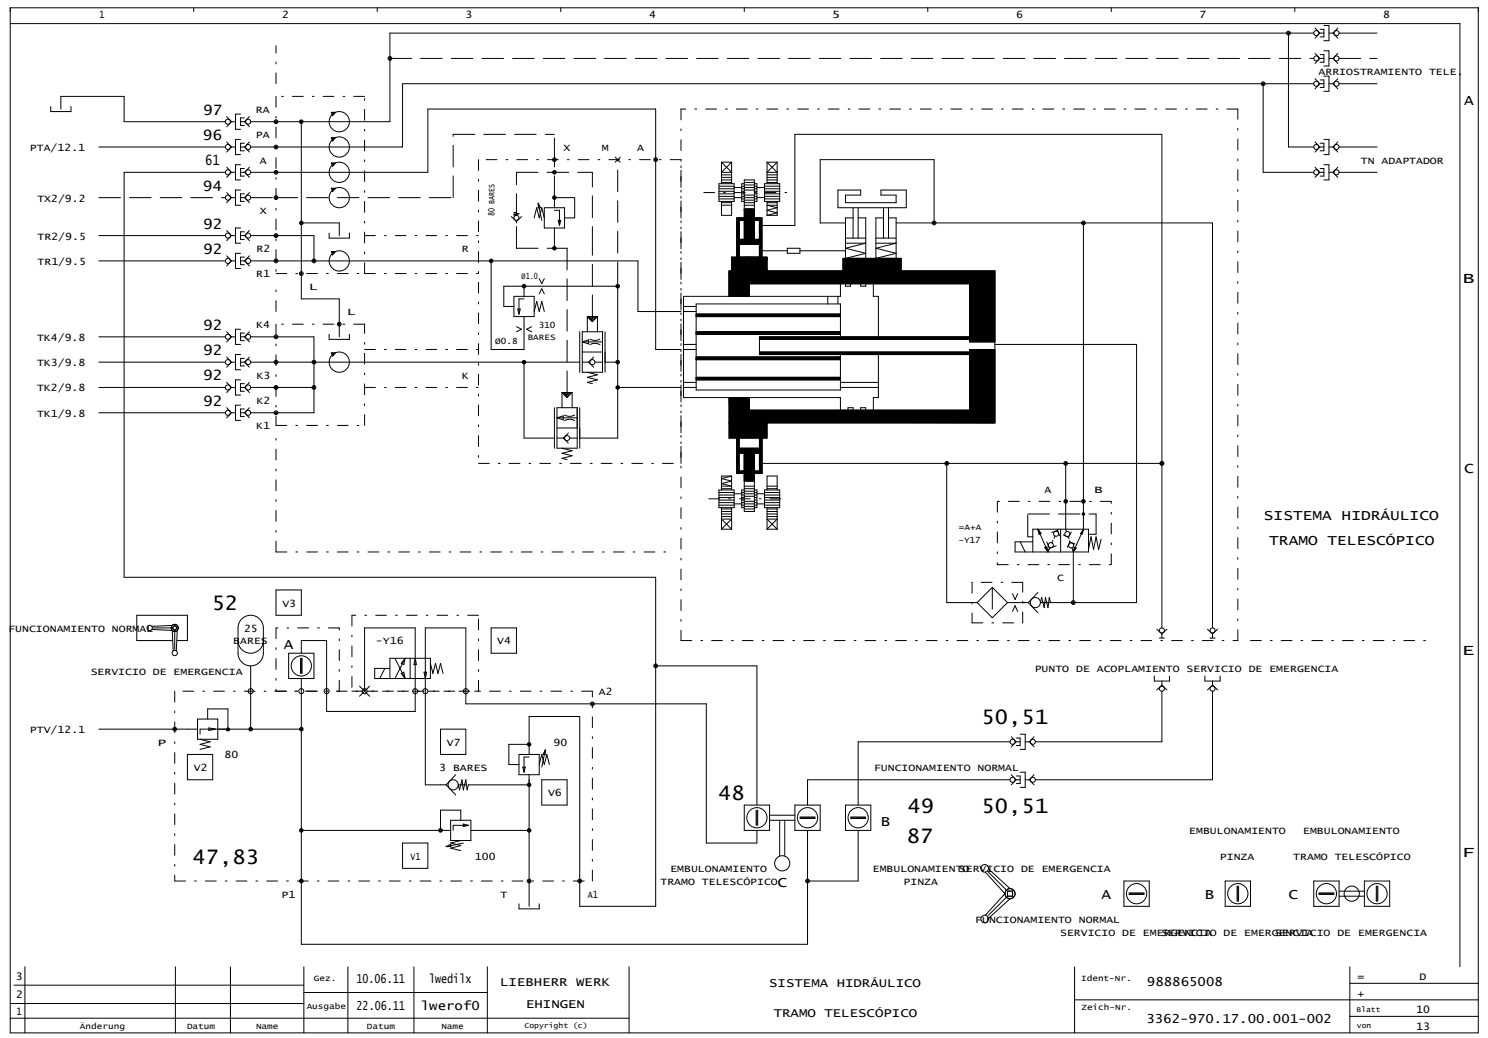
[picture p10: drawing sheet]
<svg xmlns="http://www.w3.org/2000/svg" width="582mm" height="406mm" viewBox="0 0 582 406" stroke-linecap="round" stroke-linejoin="round" font-family="sans-serif">
<g fill="none" stroke="#000" stroke-width=".39">
<path d="M4 3h574.2v401h-574.2zM4 9.2h567v369M75.8 3v1.5M147.6 3v1.5M219.3 3v1.5M291.1 3v1.5M362.9 3v1.5M434.6 3v1.5M503.9 12.9v44.6h9.9M506.4 3v1.5M513.8 12.9h-361.3v34.7h-54.4M514.3 11l1.9 1.9"/>
<path d="M516.2 12.9h1.6M516.2 12.9l-1.9 2M516.3 11.5h1.5v2.9h-1.5M517.8 10h2v5.9h-2M517.8 19.9h2v5.9h-2M519.8 12.9h1.6M521.4 12.9l1.9 2M523.3 11l-1.9 1.9M523.8 12.9h14.8M494 32.7v34.7h19.8M513.8 32.7h-356.3v24.8h-59.4M514.3 20.9l1.9 1.9"/>
<path d="M514.3 30.8l1.9 1.9M516.2 22.8h1.6M516.2 22.8l-1.9 2M516.2 32.7h1.6M516.2 32.7l-1.9 2M516.3 21.4h1.5v2.9h-1.5M516.3 31.3h1.5v2.9h-1.5M517.8 29.8h2v5.9h-2M519.8 22.8h1.6M519.8 32.7h1.6M521.4 22.8l1.9 2M521.4 32.7l1.9 2"/>
<path d="M523.3 20.9l-1.9 1.9M523.3 30.8l-1.9 1.9M523.8 32.7h14.8M19.8 41.7v1.9h8v-1.9M23.8 42.6v-4.9h24.7v9.9h39.6M38.7 57.5h49.4M88.6 55.5l1.9 2M88.6 45.6l1.9 2M90.5 57.5h1.6M90.5 57.5l-1.9 2M90.5 47.6h1.6M90.5 47.6l-1.9 2"/>
<path d="M94.1 57.5h1.6M94.1 54.5h-2v6h2M94.1 44.6h-2v6h2M94.1 47.6h1.6M95.6 56h-1.5v3h1.5M95.6 46.1h-1.5v3h1.5M95.7 57.5l1.9 2M95.7 47.6l1.9 2M97.6 55.5l-1.9 2M97.6 45.6l-1.9 2M117.8 47.6v69.3h14.9v14.8M129.6 53.8h1.6l-1.1 1.4z"/>
<path d="M129.6 43.9h1.6l-1.1 1.4zM130 54h.8l-.6 .8zM130 44.1h.8l-.6 .8zM514.3 55.5l1.9 2M516.2 57.5h1.6M516.2 57.5l-1.9 2M516.3 56h1.5v3h-1.5M517.8 54.5h2v6h-2M519.8 57.5h1.6M521.4 57.5l1.9 2M523.3 55.5l-1.9 2M523.8 57.5h14.8"/>
<path d="M88.1 67.4h-39.6v158.4h208v128.7h-29.7v-74.3h-19.9v9.9M88.6 75.3l1.9 2M88.6 65.4l1.9 2M90.5 77.3h1.6M90.5 67.4h1.6M90.5 77.3l-1.9 2M90.5 67.4l-1.9 2M94.1 64.4h-2v6h2M94.1 74.3h-2v6h2M94.1 77.3h1.6M94.1 67.4h1.6M95.6 75.8h-1.5v3h1.5"/>
<path d="M95.6 65.9h-1.5v3h1.5M95.7 77.3l1.9 2M95.7 67.4l1.9 2M97.6 75.3l-1.9 2M97.6 65.4l-1.9 2M98.1 67.4h69.3v-24.8h89.1v94.1h9.8M129.6 73.6h1.6l-1.1 1.4zM129.6 63.7h1.6l-1.1 1.4zM130 73.8h.8l-.6 .8zM130 63.9h.8l-.6 .8zM210.5 79.5l.9 1.8-.9 .1zM210.5 79.5l1.4 6.7"/>
<path d="M216.8 77.3v4M240.6 61.5l2 1.9M242.6 61.5l-2 1.9M281.2 71.9h5.9v6.9h-5.9zM281.2 77.8h5.9M281.2 76.8h5.9M281.2 75.8h5.9M281.2 74.8h5.9M281.2 73.8h5.9M281.2 72.8h5.9M282.2 63.4v8.5M282.2 78.8v5.4h4v-5.4"/>
<path d="M282.2 63.4h4M282.2 70.4h4M282.2 79.3h4M282.2 71.4h4M282.2 69.4h4M282.2 68.4h4M282.2 63.4l4 4h-4l4-4M286.2 63.4v8.5M287.1 77.3h3M287.1 73.3h3M290.1 77.8h1M290.1 76.8h1"/>
<path d="M290.1 75.8h1M290.1 74.8h1M290.1 73.8h1M290.1 72.8h1M291.1 71.9h-1v6.9h1M291.1 74.3h4M291.1 76.3h4M291.1 79.3h4M291.1 78.3h4M291.1 77.3h4M291.1 73.3h4M291.1 72.3h4"/>
<path d="M291.1 71.4h4M295.1 71.9h1v6.9h-1M295.1 77.8h1M295.1 76.8h1M295.1 75.8h1M295.1 74.8h1M295.1 73.8h1M295.1 72.8h1M296.1 77.3h2.9M296.1 73.3h2.9M299 71.9h6v6.9h-6zM299 77.8h6"/>
<path d="M299 76.8h6M299 75.8h6M299 74.8h6M299 73.8h6M299 72.8h6M300 63.4h4M300 70.4h4M300 63.4v8.5M300 78.8v5.4M300 79.3h4M300 71.4h4M300 69.4h4"/>
<path d="M300 68.4h4M300 63.4l4 4h-4l4-4M304 63.4v8.5M304 78.8v5.4h-4M327.7 74.3h8.9v2h-5.9v3h19.8v-3h-5.9v-2h9.9v7h-26.8zM514.3 65.4l1.9 2M516.2 67.4h1.6M516.2 67.4l-1.9 2M516.3 65.9h1.5v3h-1.5M517.8 64.4h2v6h-2M519.8 67.4h1.6M521.4 67.4l1.9 2"/>
<path d="M523.3 65.4l-1.9 2M523.8 67.4h14.8M38.7 92.1h49.4M88.6 90.2l1.9 1.9M90.5 92.1h1.6M90.5 92.1l-1.9 2M94.1 89.2h-2v5.9h2M94.1 99.1h-2v5.9h2M94.1 92.1h1.6M95.6 90.7h-1.5v2.9h1.5M95.7 92.1l1.9 2M97.6 90.2l-1.9 1.9"/>
<path d="M98.1 92.1h24.7v9.9M117.8 87.2h14.9v4.9M128.7 91.2v1.9h8v-1.9M129.6 98.4h1.6l-1.1 1.3zM130 98.6h.8l-.6 .7zM200 84.7l2 1.9M202 83l-1 .2 2 .4-2 .4 1 .2M202 86.6v.6M204 84.7l-2 1.9M208.9 85.2l1-3.9 1 3.9 1-3.9 1 3.9M212.9 81.3h7.9v7.9h-7.9zM216.8 89.2v2.9"/>
<path d="M216.8 82.2h2v6M218.3 86.2h1l-.5 2zM282.2 80.3h4M288.1 93.6h8.9M288.1 95.6h8.9M289.1 86.2h2M289.1 85.2v15.9h-1v-15.9h4M291.1 93.6v-23.2h4v23.2M291.1 81.8h4M291.1 80.3h4M292.1 81.8v11.8M294.1 86.2h2.9"/>
<path d="M294.1 85.2h3.9v15.9M294.1 81.8v11.8M297 85.2v15.9M297 88.2h13.9v-35.7h143.5v193.1M298 98.1h9.9M304 80.3h-4l4 1-4 .9 4 1-4 1M307.9 97.1h5v2h-5zM312.9 98.1h17.8M330.7 93.1h7.9M330.7 87.2h-9.9v-24.8h44.6v24.8M333.7 85.2h-3v15.9l7.9-2-7.9-2 7.9-2h-7.9M333.7 81.3v11.8"/>
<path d="M335.6 85.2h3v15.9M335.6 81.3v11.8M342.6 93.1h7.9M345.5 85.2h-2.9v15.9l7.9-2-7.9-2 7.9-2h-7.9M345.5 81.3v11.8M347.5 85.2h3v15.9M347.5 81.3v11.8M350.5 87.2h123.7v158.4M423.8 87.2v119.8M38.7 102h49.4M88.6 100.1l1.9 1.9M90.5 102h1.6"/>
<path d="M90.5 102l-1.9 2M94.1 102h1.6M95.6 100.6h-1.5v2.9h1.5M95.7 102l1.9 2M97.6 100.1l-1.9 1.9M98.1 102h151.4v19.8h16.8M192.1 102v34.7h12.9v-12.9M201 115.9h7.9v7.9h-7.9zM205 115.9v-4h36.6v59.4h-14.8M205 116.9h-2v5.9M210.9 109l1 2 1-2M210.9 114.9l1-2 1 2"/>
<path d="M267.3 119.9h5M285.2 115.9v-9.9h103.9v59.4M285.2 114.9h7.9M285.2 107h7.9M286.2 106v-5.4h13.8v5.4M286.2 115.9v-2h5.9v2M286.2 105.5h13.8M291.1 114.9v1M292.1 100.6v4.9M292.1 101.6h7.9M293.1 100.6v1M293.1 106v9.9"/>
<path d="M293.1 111h96M299 101.1v4.4M300 101.1h-8.9v4.4M323.8 115.9v3M327.7 115.9v3M328.7 111v4.9h-61.4v39.6h61.4v5M329.7 106v-4.9h22.8v4.9M330.7 111v.9h2v-.9M336.6 111v.9h2v-.9M341.6 111v4.9h2v15.8M379.2 111v22.7h9.9M38.7 131.7h49.4"/>
<path d="M88.6 139.7l1.9 1.9M88.6 129.8l1.9 1.9M90.5 131.7h1.6M90.5 131.7l-1.9 2M94.1 128.8h-2v5.9h2M94.1 131.7h1.6M94.1 138.7h-2v5.9h2M95.6 130.3h-1.5v2.9h1.5M95.7 131.7l1.9 2M97.6 139.7l-1.9 1.9M97.6 129.8l-1.9 1.9M98.1 131.7h24.7v29.7h-24.7"/>
<path d="M128.7 130.8v1.9h8v-1.9M129.6 138h1.6l-1.1 1.3zM130 138.2h.8l-.6 .7zM202 127.8l2 1-2 1M202.5 120.9h1l-.5 1.9zM207.9 127.8l-1.9 1 1.9 1M208.9 121.8l1-3.9 1 3.9 1-3.9 1 3.9M226.8 129.8v15.8M227.7 129.8h8v15.8h-8zM227.7 137.7h8M227.7 133.7h8M227.7 133.7l2.5-.8v1.6z"/>
<path d="M229.7 123.8h4M229.7 123.8v6M229.7 123.8l2 2 2-2M230.2 123.8l1.5 1.5 1.6-1.5M230.7 132.6l2.3 .6 1.7-.6M230.7 134.8l1.7-.5 2.3 .5M230.8 123.9l.9 .9M231.4 123.8l.3 .5M232.2 139.7l-2 1.9M232.2 123.8l-.5 .4M232.6 123.9l-.9 .8M233.7 123.8v6"/>
<path d="M236.7 129.8v15.8M267.3 136.7h5M267.3 134.7h5M267.3 121.8h5M272.3 129.8h56.4M272.3 123.8h56.4M272.3 139.7h56.4M272.3 130.8h56.4M272.3 122.8h56.4M297 137.7h82.2M297 132.7h82.2M327.7 139.7v1"/>
<path d="M328.7 131.7v-12.8h-56.4v33.6h56.4v-13.8M343.6 138.7v16.8h-2v5M379.2 131.7h-82.2v7h82.2M388.1 136.7v23.8M389.1 136.7h-9.9v23.8M389.1 134.7h55.4v101h-37.6l.5-2 1 4 .5-4 1 4 .5-4 .5 2M38.7 141.6h49.4M38.7 151.5h49.4M88.6 159.5l1.9 1.9M88.6 149.6l1.9 1.9M90.5 141.6h1.6M90.5 151.5h1.6"/>
<path d="M90.5 151.5l-1.9 2M90.5 141.6l-1.9 2M94.1 141.6h1.6M94.1 151.5h1.6M94.1 148.6h-2v5.9h2M94.1 158.5h-2v5.9h2M95.6 140.2h-1.5v2.9h1.5M95.6 150.1h-1.5v2.9h1.5M95.6 160h-1.5v2.9h1.5M95.7 151.5l1.9 2M95.7 141.6l1.9 2M97.6 159.5l-1.9 1.9"/>
<path d="M97.6 149.6l-1.9 1.9M98.1 141.6h128.7M98.1 151.5h24.7M205 141.6v29.7h11.8M216.8 159.5v15.8M217.8 159.5h8v15.8h-8zM219.8 153.5h4M219.8 153.5v6M219.8 153.5l2 2 2-2M220.3 153.5l1.5 1.5 1.6-1.5M220.9 153.6l.9 .9M221.5 153.5l.3 .5"/>
<path d="M222.3 153.5l-.5 .4M222.7 153.6l-.9 .8M223.8 153.5v6M226.8 159.5v15.8M227.7 141.6h2.5M229.7 145.6l4 1-4 1 4 1-4 1 2 .5M230.2 141.6l2 2M232.7 141.6h3M236.7 141.6h4.9M241.6 151.5h24.7M267.3 151.5h5M267.3 149.6h5"/>
<path d="M272.3 140.7h56.4M272.3 148.6h56.4M272.3 147.6h56.4M293.1 155.5v9.9M328.7 151.5h14.9M328.7 149.6h14.9M38.7 161.4h49.4M90.5 161.4h1.6M90.5 161.4l-1.9 2M94.1 161.4h1.6M95.7 161.4l1.9 2M217.8 167.4h8"/>
<path d="M217.8 163.4h8M217.8 163.4l2.5-.8v1.6zM217.8 171.3h2.5M219.8 175.3l4 1-4 1 4 1-4 1 2 .5M220.3 171.3l2 2M220.8 162.3l2.3 .6 1.7-.6M220.8 164.5l2.3-.5 1.7 .5M222.3 169.4l-2 1.9M222.8 171.3h3M285.2 165.4h103.9M288.1 171.3v13.9h9.9v-13.9M289.1 175.3h7.9"/>
<path d="M289.1 171.3v13.9M289.1 177.3h7.9M291.1 177.3v22.8h4v-22.8M291.1 178.3h4M297 171.3v13.9M300 165.4v5.9h-14.8v-15.8l.5 9.4 103.4 .5M331.7 160.5v-1h2v1M336.6 160.5v-1h2v1M389.1 160.5h-97v4.9M281.2 191.6h5.9v7h-5.9zM281.2 197.6h5.9M281.2 196.6h5.9"/>
<path d="M281.2 195.6h5.9M281.2 194.6h5.9M281.2 193.6h5.9M281.2 192.6h5.9M282.2 198.6v8.4M282.2 199.1h4M282.2 191.1h4M286.2 186.2h-4v5.4M286.2 186.2v5.4M286.2 198.6v8.4M286.2 186.2l-4 1 4 1-4 1 4 1h-4M287.1 197.1h3"/>
<path d="M287.1 193.1h3M289.1 184.2h7.9M290.1 197.6h1M290.1 196.6h1M290.1 195.6h1M290.1 194.6h1M290.1 193.6h1M290.1 192.6h1M291.1 191.6h-1v7h1M291.1 199.1h4M291.1 198.1h4M291.1 197.1h4"/>
<path d="M291.1 196.1h4M291.1 194.1h4M291.1 193.1h4M291.1 192.1h4M291.1 191.1h4M291.1 190.2h4M291.1 188.2h4M295.1 191.6h1v7h-1M295.1 197.6h1M295.1 196.6h1M295.1 195.6h1M295.1 194.6h1"/>
<path d="M295.1 193.6h1M295.1 192.6h1M296.1 197.1h2.9M296.1 193.1h2.9M298 181.2h156.4M299 191.6h6v7h-6zM299 197.6h6M299 196.6h6M299 195.6h6M299 194.6h6M299 193.6h6M299 192.6h6"/>
<path d="M300 191.6v-5.4h4v5.4M300 198.6v8.4M300 199.1h4M300 191.1h4M300 190.2h4M304 198.6v8.4M370.3 181.2v54.5h11.9M416.8 181.2v25.8M282.2 207h4M282.2 207l4-4h-4l4 4M282.2 202h4M282.2 201.1h4"/>
<path d="M282.2 200.1h4M300 207h4M300 207l4-4h-4l4 4M300 202h4M300 201.1h4M300 200.1h4M399 211.9l2 4M404 211.9h-7v4h28.7v-8.9h-21.7v8.9M405.9 207l.5 2 .8-.4M405.9 207l4 8.9-1.3-1.7 .9-.3-.8 .3M405.9 207l1.3 1.6M407 208.7l-.8-1.1 .3 1.3"/>
<path d="M409.2 214l.5 1.4-.8-1.3M409.4 212l1.1 2.5M409.4 213.9l.5 1.9 .2-.5M410.3 214.9l-.3 .5M410.5 214.5l-.3 .5M411.8 211.4l-.4 .9M412.7 209.7l-.4 .9M413.1 213.5l-2.6 1M413.6 207.5l1 2.2M413.6 207.5l-2.2 .8M413.9 207l-.3 .5M414.9 207v8.9"/>
<path d="M415.9 209.2l2 1M416.8 207l.3 .9M417.9 210.2l.2 .5M418.3 211.5l.2 .5M418.5 212l-1.1 2.1M418.5 212l2 .8M419 208.1l-1.1 2.1M419.3 214.3l.3 .9M419.6 215.2l.2 .7M419.8 215.9v19.8M420.4 214.1l-.4 1.3M420.8 214.3l-.7 1"/>
<path d="M420.9 214.4l-1.1 1.5M420.9 214.4l-.7-.4-.4 1.9M423.6 207.5l-.5 1.4M423.6 207.4l-.7 1.3M423.8 207l-4 8.9M423.8 207l-.5 1.9-.6-.2zM430.7 211l-1 3.9-1-4.9-1 4.9-1-4.9-1 4.9M107.9 230.7h9.9v9.9h-9.9zM382.2 235.7l5.9 5.9 6-5.9M382.2 235.7l5.9-5.9 6 5.9M394.1 235.7h8.1M396 239.2l1-2.3 1 2.3"/>
<path d="M396 232.2l1 2.3 1-2.3M402.2 235.7l3.7 4M405.9 231.7l-3.7 4M59.4 246.2l8 .4 .3 7.9M60 245.6h6.9M67.4 244.6l-8 .4M67.6 250.5h-14.1v-9.9h19.8v9.9h-4M68.3 244.6l1 1-1 1-.9-1zM68.3 247.1v6.8M69.3 246.6l-.3 7.9M93.1 250.5a5 5 0 0 0 4.9 5 5 5 0 0 0 5-5M94.9 241.8a4.9 4.9 0 0 1 5.2-.7 4.9 4.9 0 0 1 2.9 4.5v9.9a5 5 0 0 1-5 4.9 5 5 0 0 1-4.9-4.9v-9.9a4.9 4.9 0 0 1 1.8-3.8z"/>
<path d="M112.9 255.5h9.9v9.9h-9.9zM117.6 257.5v5.9M117.8 255.5v-5h10v27.8h34.6v-32.7h-19.8v24.7M117.8 257.5v5.9M118.1 257.5v5.9M154.5 257.5l3.9 7.9M158.4 257.5l-3.9 7.9M158.4 257.5l-.5 2.5-.9-.5zM160.4 257.5v7.9M162.4 257.5l.5 2.5h-1zM168.3 259.5l1 3.9 1-3.9 1 3.9 1-3.9 1 3.9M192.1 245.6h9.9v9.9h-9.9z"/>
<path d="M452.5 246.1l1.9 1.9M453.5 249.6h1.9M454.4 248v1.6M456.4 246.1l-2 1.9M472.3 246.1l1.9 1.9M473.3 249.6h1.9M474.2 248v1.6M476.2 246.1l-2 1.9M98.1 260.4v24.8M117.8 265.4v103.9h198v-44.5M140.6 268.4l4 3.9M144.6 268.4l-4 3.9"/>
<path d="M150.5 261.4l-2 4M152.5 261.4h-5.9v4h21.7v-7.9h-15.8v7.9M157 263.4l.9-.5 .5 2.5zM165.9 262.9h1l-.5 2.5zM256.5 260.4h39.6v54.5M451.5 264.4v2h5.9v-2M454.4 270.3v19.8h-49.4M454.4 266.4v1.6M454.4 268l-1.9 1.9M454.4 268l2 1.9M471.3 264.4v2h5.9v-2M474.2 270.3v34.7h-69.2"/>
<path d="M474.2 266.4v1.6M474.2 268l-1.9 1.9M474.2 268l2 1.9M38.7 285.2h38.6M73.3 295.1h9.9v9.9h-9.9zM77.3 281.2h7.9v8h-7.9zM78.2 289.2l4 .9-4 1 4 1-4 1M81.7 284.7l2.5 .5-2.5 .5zM88.4 285.2a.69 .69 0 0 0 .7 .7 .69 .69 0 0 0 .7-.7M89.1 284.7a.5 .5 0 0 1 .5 .5 .5 .5 0 0 1-.5 .5 .5 .5 0 0 1-.5-.5M89.1 285l.2 .3-.4-.1M117.8 285.2h-39.6v2"/>
<path d="M172.3 285.2h9.9v9.9h-9.9zM203 295.1h7.9v7.9h-7.9zM206.9 296.1h-1.9v5.9M206.9 291.1v4M210.9 299.1l1-4 1 4 1-4 1 4M213.3 293.3v1.9l-.9-.1zM213.3 293.3l-1.4 6.7M395.1 290.1h-59.5v24.8M395.5 288.2l1.9 1.9M397.4 290.1h1.6M397.4 290.1l-1.9 2M397.5 288.7h1.5v2.9h-1.5"/>
<path d="M399 287.2h2v5.9h-2M401 290.1h1.6M402.6 290.1l1.9 2M404.5 288.2l-1.9 1.9M174.5 307h-8.1v-61.4h15.8v29.7h94.1v54.4h19.8v-4.9M174.5 307l3.7 3.9M178.2 303l-3.7 4M182.2 307h-3l.5 2 1-4 .5 4 1-4 .5 4 .5-2h23.7M204.5 300h1l-.5 2zM206.9 303v51.5M211.9 305h9.9v9.9h-9.9zM291.1 314.9h9.9v9.9h-9.9z"/>
<path d="M295.8 316.9v5.9M296.1 316.9v5.9M296.3 316.9v5.9M301 318.9h9.9M310.9 314.9h9.9v9.9h-9.9zM312.9 319.8h5.9M312.9 319.6h5.9M330.7 314.9h9.9v9.9h-9.9zM332.7 319.8h5.9M332.7 319.6h5.9M395.1 305h-79.3v9.9M395.5 303l1.9 2"/>
<path d="M397.4 305h1.6M397.4 305l-1.9 2M397.5 303.5h1.5v3h-1.5M399 302h2v6h-2M401 305h1.6M402.6 305l1.9 2M404.5 303l-1.9 2M117.8 324.8h58.5M157.5 329.7h9.9v9.9h-9.9zM174.5 331.1l1.8-.9 .1 .9zM176.3 320.8h7.9v8h-7.9zM180.2 328.8l-3.9 .9 3.9 1-3.9 1 3.9 1"/>
<path d="M181.2 322.3l2 .5-2 .5zM181.2 329.7l-6.7 1.4M183.2 322.8h-6v2M184.2 324.8h22.7M301 320.8h9.9M305 320.8v13.9M306.9 320.8v13.9M312.9 320.1h5.9M332.7 320.1h5.9M335.6 324.8v19.8h-19.8M386.6 339.9l8.5 7.7M203 353.5v2h7.9v-2"/>
<path d="M385.4 341.1l7.7 8.4-7.7 8.5M386.6 341.1l7 7M393.6 351l-7 7M394.1 348.6h1.9v1.9h-1.9zM395.1 351.5l-8.5 7.7M439.6 344.6h9.9v9.9h-9.9zM441.6 349.5h5.9M441.6 349.3h5.9M441.6 349.8h5.9M479.2 344.6h9.9v9.9h-9.9zM483.9 346.6v5.9M484.1 346.6v5.9"/>
<path d="M484.4 346.6v5.9M513.8 344.6h10v9.9h-10zM515.8 349.5h6M515.8 349.3h6M515.8 349.8h6M523.8 350.5h9.9M523.8 348.6h9.9M533.7 344.6h9.9v9.9h-9.9zM538.3 346.6v5.9M538.6 346.6v5.9M538.9 346.6v5.9M9.7 378.2v25.8"/>
<path d="M68.6 378.2v25.8M90.1 378.2v25.8M118.8 378.2v25.8M136.1 378.2v25.8M161.9 378.2v25.8M190.6 378.2v25.8M246.1 378.2v25.8M420.3 378.2v25.8M528 378.2v25.8M4 398.3h242.1M4 392.5h114.8M5.4 385.3h113.4"/>
<path d="M118.8 388.2h71.8M420.3 391.1h157.9M528 397.5h50.2M528 384.6h50.2"/>
<circle cx="503.9" cy="12.9" r=".74"/>
<circle cx="503.9" cy="12.9" r=".37"/>
<circle cx="514.8" cy="12.9" r=".99"/>
<circle cx="522.8" cy="12.9" r=".99"/>
<circle cx="152.5" cy="22.8" r=".74"/>
<circle cx="152.5" cy="22.8" r=".37"/>
<circle cx="494" cy="32.7" r=".74"/>
<circle cx="494" cy="32.7" r=".37"/>
<circle cx="514.8" cy="32.7" r=".99"/>
<circle cx="514.8" cy="22.8" r=".99"/>
<circle cx="522.8" cy="32.7" r=".99"/>
<circle cx="522.8" cy="22.8" r=".99"/>
<circle cx="89.1" cy="57.5" r=".99"/>
<circle cx="89.1" cy="47.6" r=".99"/>
<circle cx="97.1" cy="57.5" r=".99"/>
<circle cx="97.1" cy="47.6" r=".99"/>
<circle cx="107.9" cy="47.6" r=".74"/>
<circle cx="107.9" cy="57.5" r=".74"/>
<circle cx="107.9" cy="47.6" r=".37"/>
<circle cx="107.9" cy="57.5" r=".37"/>
<circle cx="117.8" cy="47.6" r=".5"/>
<circle cx="117.8" cy="47.6" r=".69"/>
<circle cx="117.9" cy="47.6" r=".2"/>
<circle cx="132.7" cy="47.6" r="4"/>
<circle cx="132.7" cy="57.5" r="4"/>
<circle cx="514.8" cy="57.5" r=".99"/>
<circle cx="522.8" cy="57.5" r=".99"/>
<circle cx="89.1" cy="67.4" r=".99"/>
<circle cx="89.1" cy="77.3" r=".99"/>
<circle cx="97.1" cy="67.4" r=".99"/>
<circle cx="97.1" cy="77.3" r=".99"/>
<circle cx="107.9" cy="77.3" r=".74"/>
<circle cx="107.9" cy="67.4" r=".74"/>
<circle cx="107.9" cy="77.3" r=".37"/>
<circle cx="107.9" cy="67.4" r=".37"/>
<circle cx="132.7" cy="67.4" r="4"/>
<circle cx="132.7" cy="77.3" r="4"/>
<circle cx="216.8" cy="77.3" r=".69"/>
<circle cx="216.8" cy="67.4" r=".69"/>
<circle cx="216.8" cy="62.4" r=".74"/>
<circle cx="216.8" cy="67.4" r=".5"/>
<circle cx="216.8" cy="77.3" r=".5"/>
<circle cx="216.8" cy="62.4" r=".37"/>
<circle cx="216.9" cy="67.4" r=".2"/>
<circle cx="216.9" cy="77.3" r=".2"/>
<circle cx="256.4" cy="62.4" r=".37"/>
<circle cx="256.4" cy="62.4" r=".74"/>
<circle cx="514.8" cy="67.4" r=".99"/>
<circle cx="522.8" cy="67.4" r=".99"/>
<circle cx="89.1" cy="92.1" r=".99"/>
<circle cx="97.1" cy="92.1" r=".99"/>
<circle cx="107.9" cy="92.1" r=".74"/>
<circle cx="107.9" cy="92.1" r=".37"/>
<circle cx="117.8" cy="87.2" r=".5"/>
<circle cx="117.8" cy="87.2" r=".69"/>
<circle cx="117.9" cy="87.2" r=".2"/>
<circle cx="202" cy="85.2" r=".99"/>
<circle cx="216.8" cy="97.1" r=".69"/>
<circle cx="216.8" cy="97.1" r=".5"/>
<circle cx="216.9" cy="97.1" r=".2"/>
<circle cx="365.3" cy="87.2" r=".74"/>
<circle cx="365.3" cy="87.2" r=".37"/>
<circle cx="423.8" cy="87.2" r=".74"/>
<circle cx="423.8" cy="87.2" r=".37"/>
<circle cx="89.1" cy="102" r=".99"/>
<circle cx="97.1" cy="102" r=".99"/>
<circle cx="107.9" cy="102" r=".74"/>
<circle cx="107.9" cy="102" r=".37"/>
<circle cx="117.8" cy="107" r=".74"/>
<circle cx="117.8" cy="107" r=".37"/>
<circle cx="122.8" cy="102" r=".74"/>
<circle cx="122.8" cy="102" r=".37"/>
<circle cx="132.7" cy="102" r="4"/>
<circle cx="192.1" cy="102" r=".69"/>
<circle cx="192.1" cy="102" r=".5"/>
<circle cx="192.1" cy="102" r=".2"/>
<circle cx="205" cy="111.9" r=".69"/>
<circle cx="205" cy="111.9" r=".5"/>
<circle cx="205" cy="111.9" r=".2"/>
<circle cx="241.6" cy="111.9" r=".5"/>
<circle cx="241.6" cy="111.9" r=".69"/>
<circle cx="241.6" cy="111.9" r=".2"/>
<circle cx="89.1" cy="131.7" r=".99"/>
<circle cx="97.1" cy="131.7" r=".99"/>
<circle cx="107.9" cy="131.7" r=".74"/>
<circle cx="107.9" cy="131.7" r=".37"/>
<circle cx="132.7" cy="126.8" r=".74"/>
<circle cx="132.7" cy="126.8" r=".37"/>
<circle cx="89.1" cy="151.5" r=".99"/>
<circle cx="89.1" cy="141.6" r=".99"/>
<circle cx="97.1" cy="151.5" r=".99"/>
<circle cx="97.1" cy="141.6" r=".99"/>
<circle cx="107.9" cy="151.5" r=".74"/>
<circle cx="107.9" cy="141.6" r=".74"/>
<circle cx="107.9" cy="151.5" r=".37"/>
<circle cx="107.9" cy="141.6" r=".37"/>
<circle cx="122.8" cy="151.5" r=".74"/>
<circle cx="122.8" cy="141.6" r=".74"/>
<circle cx="122.8" cy="151.5" r=".37"/>
<circle cx="122.8" cy="141.6" r=".37"/>
<circle cx="132.7" cy="141.6" r="4"/>
<circle cx="205" cy="141.6" r=".69"/>
<circle cx="205" cy="141.6" r=".5"/>
<circle cx="205" cy="141.7" r=".2"/>
<circle cx="231.7" cy="141.6" r=".99"/>
<circle cx="241.6" cy="151.5" r=".5"/>
<circle cx="241.6" cy="141.6" r=".5"/>
<circle cx="241.6" cy="151.5" r=".69"/>
<circle cx="241.6" cy="141.6" r=".69"/>
<circle cx="241.6" cy="151.5" r=".2"/>
<circle cx="241.6" cy="141.7" r=".2"/>
<circle cx="89.1" cy="161.4" r=".99"/>
<circle cx="97.1" cy="161.4" r=".99"/>
<circle cx="107.9" cy="161.4" r=".74"/>
<circle cx="107.9" cy="161.4" r=".37"/>
<circle cx="221.8" cy="171.3" r=".99"/>
<circle cx="370.3" cy="181.2" r=".74"/>
<circle cx="370.3" cy="181.2" r=".37"/>
<circle cx="416.8" cy="181.2" r=".74"/>
<circle cx="416.8" cy="196.1" r=".5"/>
<circle cx="416.8" cy="196.1" r=".69"/>
<circle cx="416.8" cy="181.2" r=".37"/>
<circle cx="416.8" cy="196.1" r=".2"/>
<circle cx="423.8" cy="196.1" r=".5"/>
<circle cx="423.8" cy="196.1" r=".69"/>
<circle cx="423.8" cy="196.1" r=".2"/>
<circle cx="454.4" cy="181.2" r=".69"/>
<circle cx="454.4" cy="181.2" r=".74"/>
<circle cx="454.4" cy="181.2" r=".5"/>
<circle cx="454.4" cy="181.2" r=".37"/>
<circle cx="454.5" cy="181.2" r=".2"/>
<circle cx="411" cy="213.2" r=".99"/>
<circle cx="413.1" cy="208.8" r=".99"/>
<circle cx="417.5" cy="208.9" r=".99"/>
<circle cx="418.9" cy="213.3" r=".99"/>
<circle cx="423.8" cy="201" r=".5"/>
<circle cx="423.8" cy="201" r=".3"/>
<circle cx="404.9" cy="235.7" r="1.98"/>
<circle cx="419.8" cy="235.7" r=".74"/>
<circle cx="419.8" cy="235.7" r=".37"/>
<circle cx="58.5" cy="245.6" r="1.04"/>
<circle cx="68.3" cy="245.6" r="1.39"/>
<circle cx="68.3" cy="255.4" r="1.04"/>
<circle cx="454.4" cy="246.6" r=".99"/>
<circle cx="474.2" cy="246.6" r=".99"/>
<circle cx="98" cy="270.3" r=".99"/>
<circle cx="117.8" cy="260.4" r="4"/>
<circle cx="117.8" cy="270.3" r=".99"/>
<circle cx="127.7" cy="270.3" r=".99"/>
<circle cx="142.6" cy="270.3" r=".99"/>
<circle cx="162.4" cy="270.3" r=".99"/>
<circle cx="166.4" cy="270.3" r=".99"/>
<circle cx="182.2" cy="270.3" r=".99"/>
<circle cx="231.7" cy="275.3" r=".74"/>
<circle cx="231.7" cy="275.3" r=".37"/>
<circle cx="256.4" cy="260.4" r=".37"/>
<circle cx="256.4" cy="260.4" r=".74"/>
<circle cx="454.4" cy="269.4" r=".99"/>
<circle cx="474.2" cy="269.4" r=".99"/>
<circle cx="68.3" cy="285.2" r=".37"/>
<circle cx="68.3" cy="285.2" r=".74"/>
<circle cx="98" cy="285.2" r=".69"/>
<circle cx="98" cy="285.2" r=".5"/>
<circle cx="98" cy="285.2" r=".2"/>
<circle cx="117.8" cy="285.2" r=".5"/>
<circle cx="117.8" cy="285.2" r=".69"/>
<circle cx="117.9" cy="285.2" r=".2"/>
<circle cx="206.9" cy="291.1" r=".69"/>
<circle cx="206.9" cy="291.1" r=".5"/>
<circle cx="207" cy="291.1" r=".2"/>
<circle cx="396" cy="290.1" r=".99"/>
<circle cx="404" cy="290.1" r=".99"/>
<circle cx="177.2" cy="307" r="1.98"/>
<circle cx="206.9" cy="307" r=".69"/>
<circle cx="206.9" cy="307" r=".5"/>
<circle cx="207" cy="307" r=".2"/>
<circle cx="296" cy="319.8" r="4"/>
<circle cx="315.8" cy="319.8" r="4"/>
<circle cx="335.6" cy="319.8" r="4"/>
<circle cx="396" cy="305" r=".99"/>
<circle cx="404" cy="305" r=".99"/>
<circle cx="117.8" cy="324.8" r=".5"/>
<circle cx="117.8" cy="324.8" r=".69"/>
<circle cx="117.9" cy="324.8" r=".2"/>
<circle cx="172.3" cy="324.8" r=".5"/>
<circle cx="172.3" cy="324.8" r=".69"/>
<circle cx="172.3" cy="324.8" r=".2"/>
<circle cx="206.9" cy="324.8" r=".69"/>
<circle cx="206.9" cy="324.8" r=".5"/>
<circle cx="207" cy="324.8" r=".2"/>
<circle cx="305.9" cy="337.7" r="2.97"/>
<circle cx="385.1" cy="339.6" r="1.49"/>
<circle cx="117.8" cy="344.6" r=".74"/>
<circle cx="117.8" cy="344.6" r=".37"/>
<circle cx="206.9" cy="344.6" r=".74"/>
<circle cx="206.9" cy="344.6" r=".37"/>
<circle cx="226.7" cy="344.6" r=".74"/>
<circle cx="226.7" cy="344.6" r=".37"/>
<circle cx="315.8" cy="344.6" r=".74"/>
<circle cx="315.8" cy="344.6" r=".37"/>
<circle cx="385.1" cy="359.4" r="1.49"/>
<circle cx="395" cy="349.5" r="1.98"/>
<circle cx="444.5" cy="349.5" r="4"/>
<circle cx="484.1" cy="349.5" r="4"/>
<circle cx="518.8" cy="349.5" r="4"/>
<circle cx="528.7" cy="349.5" r="2.97"/>
<circle cx="538.6" cy="349.5" r="4"/>
</g>
<g fill="none" stroke="#000" stroke-width=".39" stroke-dasharray="8.5 3.5">
<path d="M152.5 22.8h361.3M523.8 22.8h14.8M177.2 52.5h39.6M38.7 77.3h49.4M98.1 77.3h9.8M107.9 77.3h69.3M177.2 77.3v-24.8M202 67.4h29.7M216.8 77.3v-14.9M216.8 62.4v-9.9M224.8 77.3h-8M202 97.1v-9.9"/>
<path d="M202 84.2v-16.8M202 97.1h19.8M216.8 97.1v-5M224.8 85.2h-4M224.8 85.2v-7.9M231.7 97.1v-29.7M197 111.9v8M197 119.9h4M205 111.9h-8M241.6 111v-48.6M231.7 123.8v-26.7M221.8 153.5v-56.4"/>
<path d="M402 210v-8.9M402 201.1h26.7M404 210h-2M428.7 201.1v7.9M428.7 209h-3M388.1 229.8v11.8M81.2 277.3h7.9M81.2 277.3v3.9M89.1 277.3v7.9M89.1 285.2h-3.9M199 299.1h4M199 291.1h7.9"/>
<path d="M199 299.1v-8M172.3 316.9v7.9M180.2 316.9v3.9M180.2 316.9h-7.9"/>
</g>
<g fill="#000" stroke="#000" stroke-width=".39">
<path d="M288.1 93.6h8.9v2h-8.9z" fill-rule="evenodd"/>
<path d="M288.1 85.2h1v15.9h-1z" fill-rule="evenodd"/>
<path d="M289.1 85.2h2v1h-2z" fill-rule="evenodd"/>
<path d="M291.1 81.8h1v11.8h-1z" fill-rule="evenodd"/>
<path d="M292.1 81.8h2v11.8h-2z" fill-rule="evenodd"/>
<path d="M294.1 81.8h1v11.8h-1z" fill-rule="evenodd"/>
<path d="M294.1 85.2h2.9v1h-2.9z" fill-rule="evenodd"/>
<path d="M297 85.2h1v15.9h-1z" fill-rule="evenodd"/>
<path d="M285.2 107h7.9v7.9h-7.9z" fill-rule="evenodd"/>
<path d="M285.2 106h7.9v1h-7.9z" fill-rule="evenodd"/>
<path d="M285.2 114.9h6.9v1h-6.9z" fill-rule="evenodd"/>
<path d="M286.2 113.9h5.9v2h-5.9z" fill-rule="evenodd"/>
<path d="M286.2 100.6h5.9v4.9h-5.9z" fill-rule="evenodd"/>
<path d="M286.2 105.5h13.8v.5h-13.8z" fill-rule="evenodd"/>
<path d="M291.1 114.9h2v1h-2z" fill-rule="evenodd"/>
<path d="M291.1 101.1h7.9v4.4h-7.9z" fill-rule="evenodd"/>
<path d="M292.1 100.6h1v1h-1z" fill-rule="evenodd"/>
<path d="M293.1 106h96v5h-96z" fill-rule="evenodd"/>
<path d="M293.1 100.6h6.9v1h-6.9z" fill-rule="evenodd"/>
<path d="M299 101.1h1v4.4h-1z" fill-rule="evenodd"/>
<path d="M329.7 101.1h22.8v4.9h-22.8z" fill-rule="evenodd"/>
<path d="M379.2 111h9.9v22.7h-9.9z" fill-rule="evenodd"/>
<path d="M272.3 122.8h56.4v1h-56.4z" fill-rule="evenodd"/>
<path d="M272.3 129.8h56.4v1h-56.4z" fill-rule="evenodd"/>
<path d="M272.3 139.7h55.4v1h-55.4z" fill-rule="evenodd"/>
<path d="M297 131.7h82.2v1h-82.2z" fill-rule="evenodd"/>
<path d="M297 137.7h82.2v1h-82.2z" fill-rule="evenodd"/>
<path d="M327.7 139.7h1v1h-1z" fill-rule="evenodd"/>
<path d="M379.2 136.7h8.9v23.8h-8.9z" fill-rule="evenodd"/>
<path d="M388.1 136.7h1v23.8h-1z" fill-rule="evenodd"/>
<path d="M272.3 147.6h56.4v1h-56.4z" fill-rule="evenodd"/>
<path d="M285.2 155.5h7.9v9.9h-7.9z" fill-rule="evenodd"/>
<path d="M285.2 165.4h14.8v5.9h-14.8z" fill-rule="evenodd"/>
<path d="M288.1 171.3h1v13.9h-1z" fill-rule="evenodd"/>
<path d="M289.1 175.3h7.9v2h-7.9z" fill-rule="evenodd"/>
<path d="M291.1 178.3h4v9.9h-4z" fill-rule="evenodd"/>
<path d="M291.1 177.3h4v1h-4z" fill-rule="evenodd"/>
<path d="M292.1 160.5h97v4.9h-97z" fill-rule="evenodd"/>
<path d="M297 171.3h1v13.9h-1z" fill-rule="evenodd"/>
<path d="M289.1 184.2h7.9v1h-7.9z" fill-rule="evenodd"/>
</g>
<g fill="none" stroke="#000" stroke-width=".39" stroke-dasharray="4.2 3.5 .7 3.5">
<path d="M107.9 37.7v69.3M107.9 32.7v-14.8M142.6 37.7h-34.7M266.3 42.6v207.9M484.1 42.6h-217.8M187.1 62.4v118.8M266.3 62.4h-79.2M275.3 75.3h35.6M142.6 92.1h44.5M107.9 107h34.7M142.6 107v-69.3M142.6 107h44.5"/>
<path d="M107.9 126.8v39.6M107.9 121.8v-9.9M142.6 126.8h-34.7M142.6 136.7h44.5M142.6 151.5h44.5M107.9 166.4h34.7M142.6 166.4v-39.6M187.1 181.2h79.2M266.3 181.2v-118.8M277.2 195.1h31.7M390.1 196.1v24.7M434.6 196.1h-44.5"/>
<path d="M107.9 215.9v-44.6M107.9 215.9h153.5M380.2 227.8v15.8M390.1 220.8h44.5M400 227.8h-19.8M434.6 220.8v-24.7M107.9 245.6v24.7M132.7 245.6h-24.8M137.7 240.6v29.7M187.1 240.6h-49.4M266.3 250.5h217.8M380.2 243.6h19.8"/>
<path d="M400 243.6v-15.8M484.1 250.5v-207.9M489.1 250.5h69.3M68.3 270.3v74.3M107.9 270.3h24.8M132.7 270.3v-24.7M137.7 270.3h49.4M187.1 270.3v-29.7M231.7 270.3h-163.4M68.3 344.6h163.4M231.7 344.6v-74.3"/>
</g>
<g font-size="7.8">
<text x="82.8" y="238.8">52</text>
<text x="383.9" y="283.3">50,51</text>
<text x="280.9" y="313">48</text>
<text x="354.9" y="318">49</text>
<text x="383.9" y="318">50,51</text>
<text x="354.8" y="329.8">87</text>
<text x="75.3" y="337.8">47,83</text>
</g>
<g font-size="5.7">
<text x="572.7" y="40.9">A</text>
<text x="572" y="110.5">B</text>
<text x="572.7" y="185.2">C</text>
<text x="571.9" y="256.2">E</text>
<text x="571.8" y="335.2">F</text>
</g>
<g font-size="5.6">
<text x="79.4" y="44.8">97</text>
<text x="79.3" y="54.7">96</text>
<text x="80.3" y="64.6">61</text>
<text x="79.3" y="74.5">94</text>
<text x="79.5" y="89.4">92</text>
<text x="79.5" y="99.3">92</text>
<text x="79.5" y="129">92</text>
<text x="79.5" y="138.9">92</text>
<text x="79.5" y="148.8">92</text>
<text x="79.5" y="158.7">92</text>
<text x="494.4" y="203.2">SISTEMA HIDRÁULICO</text>
<text x="496.4" y="213.1">TRAMO TELESCÓPICO</text>
<text x="111" y="253.7">A</text>
<text x="344.5" y="323">B</text>
<text x="304.1" y="346.8">C</text>
<text x="430.8" y="351.7">A</text>
<text x="471.3" y="351.7">B</text>
<text x="504" y="351.7">C</text>
</g>
<g font-size="4.9">
<text x="139.4" y="384.4">10.06.11</text>
<text x="167.8" y="384.4">lwedilx</text>
<text x="195.6" y="385.8">LIEBHERR WERK</text>
<text x="300.8" y="386.1">SISTEMA HIDRÁULICO</text>
<text x="448.6" y="385.8">988865008</text>
<text x="139.5" y="395.1">22.06.11</text>
<text x="164.6" y="395.1">lwerof0</text>
<text x="205.7" y="394.4">EHINGEN</text>
<text x="302.7" y="397.6">TRAMO TELESCÓPICO</text>
<text x="448.4" y="400.2">3362-970.17.00.001-002</text>
</g>
<g font-size="4.1">
<text x="6.2" y="383.3">3</text>
<text x="530.9" y="383.3">=</text>
<text x="555.3" y="383.3">D</text>
<text x="530.9" y="389.8">+</text>
<text x="6.3" y="390.5">2</text>
<text x="6.4" y="397">1</text>
<text x="553.9" y="396.3">10</text>
<text x="554" y="402.7">13</text>
</g>
<g font-size="3.9">
<text x="38.8" y="7.1">1</text>
<text x="110.4" y="7.1">2</text>
<text x="182.1" y="7.1">3</text>
<text x="253.9" y="7.1">4</text>
<text x="325.4" y="7.1">5</text>
<text x="397.5" y="7.1">6</text>
<text x="469.2" y="7.1">7</text>
<text x="541" y="7.1">8</text>
<text x="515.8" y="29.3">ARRIOSTRAMIENTO TELE.</text>
<text x="100.1" y="44.2">RA</text>
<text x="11.7" y="59">PTA/12.1</text>
<text x="100" y="54.1">PA</text>
<text x="220.4" y="59">X</text>
<text x="235.4" y="59">M</text>
<text x="249.2" y="59">A</text>
<text x="101.6" y="64">A</text>
<text x="532.3" y="64">TN ADAPTADOR</text>
<text x="14.6" y="78.8">TX2/9.2</text>
<text x="101.6" y="83.8">X</text>
<text x="14.7" y="93.7">TR2/9.5</text>
<text x="100.4" y="98.6">R2</text>
<text x="180.7" y="98.6">R</text>
<text x="14.7" y="103.6">TR1/9.5</text>
<text x="100.2" y="108.5">R1</text>
<text x="121" y="113.5">L</text>
<text x="135.8" y="123.4">L</text>
<text x="100.2" y="128.3">K4</text>
<text x="14.5" y="133.3">TK4/9.8</text>
<text x="14.5" y="143.2">TK3/9.8</text>
<text x="100.4" y="148.1">K3</text>
<text x="180.7" y="148.1">K</text>
<text x="14.5" y="153.1">TK2/9.8</text>
<text x="100.4" y="158">K2</text>
<text x="14.5" y="163">TK1/9.8</text>
<text x="100.2" y="167.9">K1</text>
<text x="408.5" y="192.7">A</text>
<text x="428" y="192.7">B</text>
<text x="413.5" y="227.3">C</text>
<text x="110.4" y="237.2">V3</text>
<text x="3.3" y="247.1">FUNCIONAMIENTO NORMAL</text>
<text x="95.4" y="247.1">25</text>
<text x="91.2" y="252.1">BARES</text>
<text x="147" y="252.1">-Y16</text>
<text x="194.5" y="252.1">V4</text>
<text x="35.5" y="264">SERVICIO DE EMERGENCIA</text>
<text x="404.7" y="263">PUNTO DE ACOPLAMIENTO SERVICIO DE EMERGENCIA</text>
<text x="234.2" y="271.9">A2</text>
<text x="11.7" y="286.7">PTV/12.1</text>
<text x="61.6" y="291.7">P</text>
<text x="174.7" y="291.7">V7</text>
<text x="216.6" y="291.7">90</text>
<text x="87.8" y="296.6">80</text>
<text x="75.8" y="301.6">V2</text>
<text x="171.8" y="301.6">3 BARES</text>
<text x="341.8" y="301.6">FUNCIONAMIENTO NORMAL</text>
<text x="214.4" y="311.5">V6</text>
<text x="465.1" y="326.3">EMBULONAMIENTO</text>
<text x="509.7" y="326.3">EMBULONAMIENTO</text>
<text x="160.6" y="336.2">V1</text>
<text x="185.8" y="336.2">100</text>
<text x="262.2" y="341.2">EMBULONAMIENTO</text>
<text x="341.4" y="341.2">EMBULONAMIENTO</text>
<text x="375.1" y="341.2">SERVICIO DE EMERGENCIA</text>
<text x="477.1" y="336.2">PINZA</text>
<text x="505.9" y="336.2">TRAMO TELESCÓPICO</text>
<text x="258.3" y="346.1">TRAMO TELESCÓPICO</text>
<text x="353.4" y="346.1">PINZA</text>
<text x="110.1" y="351.1">P1</text>
<text x="195.7" y="351.1">T</text>
<text x="229.9" y="351.1">A1</text>
<text x="381.5" y="361">FUNCIONAMIENTO NORMAL</text>
<text x="414.6" y="365.9">SERVICIO DE EMERGENCIA</text>
<text x="454.3" y="365.9">SERVICIO DE EMERGENCIA</text>
<text x="498.8" y="365.9">SERVICIO DE EMERGENCIA</text>
</g>
<g font-size="3.4">
<text x="193.4" y="84.5" transform="rotate(-90 193.4 84.5)">80 BARES</text>
<text x="204" y="109.3">Ø1.0</text>
<text x="210.7" y="128.1">310</text>
<text x="193.7" y="134.5">Ø0.8</text>
<text x="206.4" y="133.1">BARES</text>
<text x="375.1" y="207.3">=A+A</text>
<text x="374.8" y="212.3">-Y17</text>
</g>
<g font-size="3.2">
<text x="122.7" y="383.7">Gez.</text>
<text x="422.9" y="383.7">Ident-Nr.</text>
<text x="120" y="394.5">Ausgabe</text>
<text x="423" y="395.2">Zeich-Nr.</text>
<text x="31.3" y="402.4">Änderung</text>
<text x="73.1" y="402.4">Datum</text>
<text x="100.1" y="402.4">Name</text>
<text x="143.5" y="402.4">Datum</text>
<text x="172.6" y="402.4">Name</text>
</g>
<g font-size="2.9">
<text x="530.5" y="395.8">Blatt</text>
<text x="205.1" y="402.3">Copyright (c)</text>
<text x="530.7" y="402.3">von</text>
</g>
</svg>
